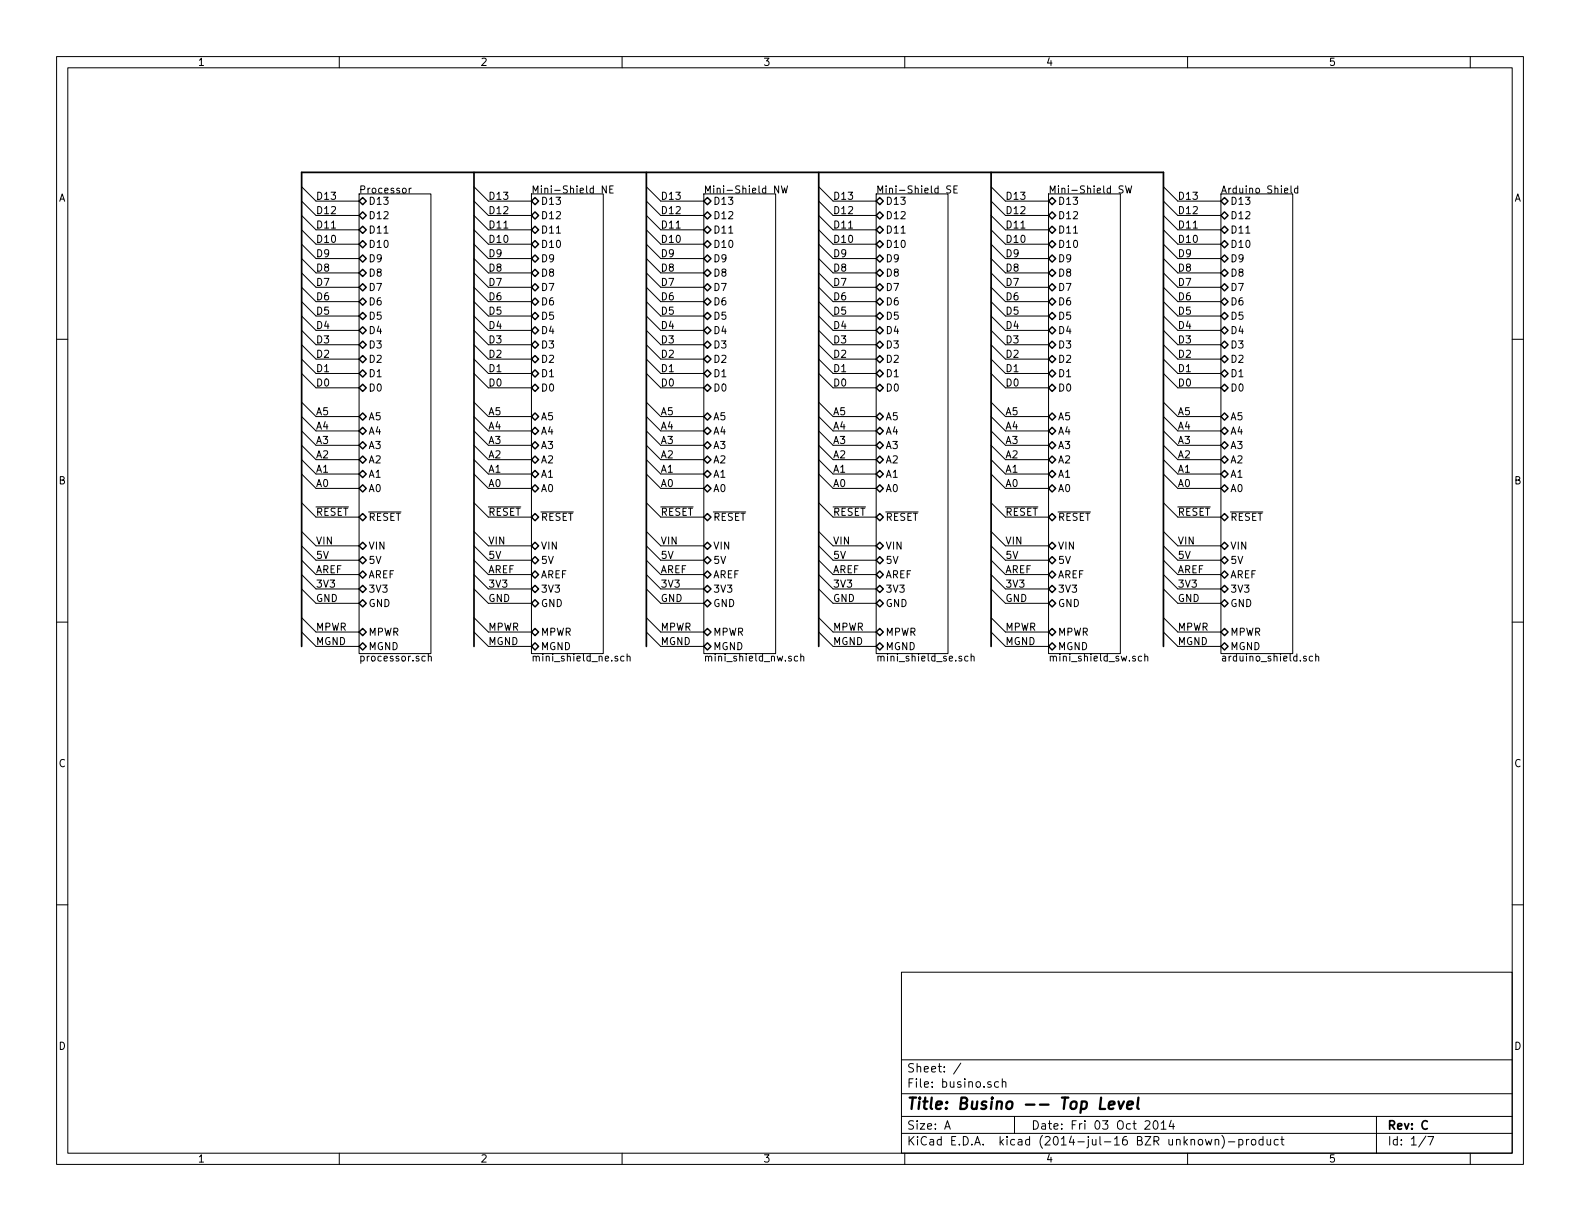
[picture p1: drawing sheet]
<svg xmlns="http://www.w3.org/2000/svg" width="279mm" height="216mm" viewBox="0 0 279 216" stroke-linecap="round" stroke-linejoin="round" font-family="sans-serif">
<g fill="none" stroke="#000" stroke-width=".18">
<path d="M10 10h259.4v195.9h-259.4zM12 12h255.4v191.9h-255.4zM60 10v2M110 10v2M160 10v2M210 10v2M260 10v2M53.3 38.1l2.6 2.5h7.6M53.3 35.6l2.6 2.5h7.6M53.3 33l2.6 2.6h7.6M63.5 34.3h12.7v81.3h-12.7zM72.4 33.3v.8"/>
<path d="M72.7 33.3l-.3 .2M83.8 38.1l2.6 2.5h7.6M83.8 35.6l2.6 2.5h7.6M83.8 33l2.6 2.6h7.6M94 34.3h12.7v81.3h-12.7zM107.2 32.9v1.2l-.7-1.2v1.2M107.8 33.5h.5M108.4 32.9h-.6v1.2h.6M114.3 38.1l2.5 2.5h7.7M114.3 35.6l2.5 2.5h7.7M114.3 33l2.5 2.6h7.7M124.5 34.3h12.7v81.3h-12.7z"/>
<path d="M137.7 32.9v1.2l-.7-1.2v1.2M138.2 32.9l.3 1.2 .2-.9 .3 .9 .3-1.2M144.8 38.1l2.5 2.5h7.6M144.8 35.6l2.5 2.5h7.6M144.8 33l2.5 2.6h7.6M154.9 34.3h12.7v81.3h-12.7zM168.1 32.9h-.5l-.2 .2 .1 .3 .6 .3v.3l-.2 .1h-.5M168.7 33.5h.4M169.3 32.9h-.6v1.2h.6M175.3 38.1l2.5 2.5h7.6M175.3 35.6l2.5 2.5h7.6M175.3 33l2.5 2.6h7.6"/>
<path d="M185.4 34.3h12.7v81.3h-12.7zM198.6 32.9h-.5l-.2 .2 .1 .3 .6 .3v.3l-.2 .1h-.5M199 32.9l.3 1.2 .3-.9 .2 .9 .3-1.2M205.7 38.1l2.6 2.5h7.6M205.7 35.6l2.6 2.5h7.6M205.7 33l2.6 2.6h7.6M215.9 34.3h12.7v81.3h-12.7zM228.3 32.9v1l.2 .2M229.5 33.4l-.4-.1-.2 .2 .1 .6h.5M229.5 32.9v1.2M10 60h2M53.3 58.4l2.6 2.6h7.6"/>
<path d="M53.3 55.9l2.6 2.5h7.6M53.3 53.3l2.6 2.6h7.6M53.3 50.8l2.6 2.5h7.6M53.3 48.3l2.6 2.5h7.6M53.3 45.7l2.6 2.6h7.6M53.3 43.2l2.6 2.5h7.6M53.3 40.6l2.6 2.6h7.6M83.8 58.4l2.6 2.6h7.6M83.8 55.9l2.6 2.5h7.6M83.8 53.3l2.6 2.6h7.6M83.8 50.8l2.6 2.5h7.6M83.8 48.3l2.6 2.5h7.6"/>
<path d="M83.8 45.7l2.6 2.6h7.6M83.8 43.2l2.6 2.5h7.6M83.8 40.6l2.6 2.6h7.6M114.3 58.4l2.5 2.6h7.7M114.3 55.9l2.5 2.5h7.7M114.3 53.3l2.5 2.6h7.7M114.3 50.8l2.5 2.5h7.7M114.3 48.3l2.5 2.5h7.7M114.3 45.7l2.5 2.6h7.7M114.3 43.2l2.5 2.5h7.7M114.3 40.6l2.5 2.6h7.7M144.8 58.4l2.5 2.6h7.6"/>
<path d="M144.8 55.9l2.5 2.5h7.6M144.8 53.3l2.5 2.6h7.6M144.8 50.8l2.5 2.5h7.6M144.8 48.3l2.5 2.5h7.6M144.8 45.7l2.5 2.6h7.6M144.8 43.2l2.5 2.5h7.6M144.8 40.6l2.5 2.6h7.6M175.3 58.4l2.5 2.6h7.6M175.3 55.9l2.5 2.5h7.6M175.3 53.3l2.5 2.6h7.6M175.3 50.8l2.5 2.5h7.6M175.3 48.3l2.5 2.5h7.6"/>
<path d="M175.3 45.7l2.5 2.6h7.6M175.3 43.2l2.5 2.5h7.6M175.3 40.6l2.5 2.6h7.6M205.7 58.4l2.6 2.6h7.6M205.7 55.9l2.6 2.5h7.6M205.7 53.3l2.6 2.6h7.6M205.7 50.8l2.6 2.5h7.6M205.7 48.3l2.6 2.5h7.6M205.7 45.7l2.6 2.6h7.6M205.7 43.2l2.6 2.5h7.6M205.7 40.6l2.6 2.6h7.6M267.4 60h2"/>
<path d="M53.3 78.7l2.6 2.6h7.6M53.3 76.2l2.6 2.5h7.6M53.3 73.7l2.6 2.5h7.6M53.3 71.1l2.6 2.6h7.6M53.3 66l2.6 2.6h7.6M53.3 63.5l2.6 2.5h7.6M53.3 61l2.6 2.5h7.6M83.8 78.7l2.6 2.6h7.6M83.8 76.2l2.6 2.5h7.6M83.8 73.7l2.6 2.5h7.6M83.8 71.1l2.6 2.6h7.6M83.8 66l2.6 2.6h7.6"/>
<path d="M83.8 63.5l2.6 2.5h7.6M83.8 61l2.6 2.5h7.6M114.3 78.7l2.5 2.6h7.7M114.3 76.2l2.5 2.5h7.7M114.3 73.7l2.5 2.5h7.7M114.3 71.1l2.5 2.6h7.7M114.3 66l2.5 2.6h7.7M114.3 63.5l2.5 2.5h7.7M114.3 61l2.5 2.5h7.7M144.8 78.7l2.5 2.6h7.6M144.8 76.2l2.5 2.5h7.6M144.8 73.7l2.5 2.5h7.6"/>
<path d="M144.8 71.1l2.5 2.6h7.6M144.8 66l2.5 2.6h7.6M144.8 63.5l2.5 2.5h7.6M144.8 61l2.5 2.5h7.6M175.3 78.7l2.5 2.6h7.6M175.3 76.2l2.5 2.5h7.6M175.3 73.7l2.5 2.5h7.6M175.3 71.1l2.5 2.6h7.6M175.3 66l2.5 2.6h7.6M175.3 63.5l2.5 2.5h7.6M175.3 61l2.5 2.5h7.6M205.7 78.7l2.6 2.6h7.6"/>
<path d="M205.7 76.2l2.6 2.5h7.6M205.7 73.7l2.6 2.5h7.6M205.7 71.1l2.6 2.6h7.6M205.7 66l2.6 2.6h7.6M205.7 63.5l2.6 2.5h7.6M205.7 61l2.6 2.5h7.6M53.3 88.9l2.6 2.5h7.6M53.3 94l2.6 2.5h7.6M53.3 96.5l2.6 2.6h7.6M53.3 99.1l2.6 2.5h7.6M53.3 83.8l2.6 2.6h7.6M53.3 81.3l2.6 2.5h7.6"/>
<path d="M55.9 89.6h5.7M65.2 90.5h5.7M83.8 88.9l2.6 2.5h7.6M83.8 94l2.6 2.5h7.6M83.8 96.5l2.6 2.6h7.6M83.8 99.1l2.6 2.5h7.6M83.8 83.8l2.6 2.6h7.6M83.8 81.3l2.6 2.5h7.6M86.4 89.6h5.7M95.7 90.5h5.7M114.3 88.9l2.5 2.5h7.7M114.3 94l2.5 2.5h7.7"/>
<path d="M114.3 96.5l2.5 2.6h7.7M114.3 99.1l2.5 2.5h7.7M114.3 83.8l2.5 2.6h7.7M114.3 81.3l2.5 2.5h7.7M116.8 89.6h5.8M126.1 90.5h5.8M144.8 88.9l2.5 2.5h7.6M144.8 94l2.5 2.5h7.6M144.8 96.5l2.5 2.6h7.6M144.8 99.1l2.5 2.5h7.6M144.8 83.8l2.5 2.6h7.6M144.8 81.3l2.5 2.5h7.6"/>
<path d="M147.3 89.6h5.8M156.6 90.5h5.8M175.3 88.9l2.5 2.5h7.6M175.3 94l2.5 2.5h7.6M175.3 96.5l2.5 2.6h7.6M175.3 99.1l2.5 2.5h7.6M175.3 83.8l2.5 2.6h7.6M175.3 81.3l2.5 2.5h7.6M177.8 89.6h5.7M187.1 90.5h5.7M205.7 88.9l2.6 2.5h7.6M205.7 94l2.6 2.5h7.6"/>
<path d="M205.7 96.5l2.6 2.6h7.6M205.7 99.1l2.6 2.5h7.6M205.7 83.8l2.6 2.6h7.6M205.7 81.3l2.6 2.5h7.6M208.3 89.6h5.7M217.6 90.5h5.7M10 110h2M53.3 101.6l2.6 2.5h7.6M53.3 104.1l2.6 2.6h7.6M53.3 109.2l2.6 2.6h7.6M53.3 111.8l2.6 2.5h7.6M75.2 116.1l-.4-.1-.2 .3 .1 .5h.5"/>
<path d="M75.7 116.2l.2-.2 .3 .1 .1 .8M75.7 115.6v1.3M83.8 101.6l2.6 2.5h7.6M83.8 104.1l2.6 2.6h7.6M83.8 109.2l2.6 2.6h7.6M83.8 111.8l2.6 2.5h7.6M110.3 116.1l-.3-.1-.2 .3 .1 .5h.4M110.9 116.2l.2-.2 .3 .1v.8M110.9 115.6v1.3M114.3 101.6l2.5 2.5h7.7M114.3 104.1l2.5 2.6h7.7M114.3 109.2l2.5 2.6h7.7"/>
<path d="M114.3 111.8l2.5 2.5h7.7M141 116.1l-.3-.1-.2 .3 .1 .5h.4M141.6 116.2l.2-.2 .3 .1v.8M141.6 115.6v1.3M144.8 101.6l2.5 2.5h7.6M144.8 104.1l2.5 2.6h7.6M144.8 109.2l2.5 2.6h7.6M144.8 111.8l2.5 2.5h7.6M171.2 116.1l-.4-.1-.2 .3 .1 .5h.5M171.7 116.2l.2-.2 .3 .1 .1 .8M171.7 115.6v1.3M175.3 101.6l2.5 2.5h7.6"/>
<path d="M175.3 104.1l2.5 2.6h7.6M175.3 109.2l2.5 2.6h7.6M175.3 111.8l2.5 2.5h7.6M201.9 116.1l-.4-.1-.2 .3 .1 .5h.5M202.4 116.2l.2-.2 .3 .1 .1 .8M202.4 115.6v1.3M205.7 101.6l2.6 2.5h7.6M205.7 104.1l2.6 2.6h7.6M205.7 109.2l2.6 2.6h7.6M205.7 111.8l2.6 2.5h7.6M232.1 116.1l-.4-.1-.2 .3 .1 .5h.5M232.7 116.2l.1-.2 .3 .1 .1 .8"/>
<path d="M232.7 115.6v1.3M267.4 110h2M10 160h2M267.4 160h2M159.4 171.9h108v32h-108zM159.4 197.4h108M159.4 193.4h108M159.4 187.4h108M167.1 199.7l.4-1.5 .5 1.5M167.2 199.2h.7M169.9 188l-1.3 1.9M176.6 191.3h-.5l-.2 .2v.6l.2 .2 .5-.1"/>
<path d="M177.2 191.4l.2-.1h.4l.1 1M177.2 190.8v1.5M179.4 197.4v3M202.5 198.3l.2-.1h.4l.3 .4-1 1.1h1M204.1 198.3l.2-.1a.81 .81 0 0 1 .6 .6 .81 .81 0 0 1-.3 .8l-.2 .1a.79 .79 0 0 1-.3-1.4zM205.3 198.6l.5-.4v1.5M205.3 199.7h.9M207.1 198.1l-.3 1.1h.9M207.5 198.7v1M243.4 197.4v6.5M60 203.9v2M110 203.9v2"/>
<path d="M159.4 200.4h108M160 203.9v2M210 203.9v2M213.2 201.5l.3 1 .2-.7 .3 .7 .3-1M214.9 201.6l.2-.1h.4v1M214.9 201.5v1M216.1 200.8a1.71 1.71 0 0 1 0 2.2M217.2 201.9h1.2M219.1 201.5h.4l.3 .3-.1 .6h-.6M219.1 201.5v1.5M220.4 201.5v1M220.9 201.5l-.5 .3"/>
<path d="M221.4 201.6l.2-.1 .4 .1 .1 .6-.2 .2-.3 .1-.2-.2zM223.3 201.5h-.4l-.3 .3 .1 .5 .2 .2 .4-.1M223.3 201v1.5M224.1 201.5v.9l.4 .1 .2-.2M224.7 201.5v1M226 201.5h-.4l-.3 .3 .1 .5 .2 .2 .4-.1M226.5 201.5h.6M226.7 201v1.3l.4 .2M252.1 200.9l-1.2 1.9M252.5 201h1l-.6 1.5M260 203.9v2"/>
</g>
<path d="M194.7 194.1l-.2 2h.9M196.1 195.4l1-.2-.1-.4h-.7l-.3 1 .3 .3 .6-.1M197.8 194.8l.3 1.3 .7-1.3M199.3 195.4l1-.2v-.4h-.8l-.2 1 .2 .3 .6-.1M201.3 194.1l-.2 1.7 .3 .3" fill="none" stroke="#000" stroke-width=".41"/>
<g fill="none" stroke="#000" stroke-width=".25">
<path d="M63.5 35.6l.6-.7 .7 .7-.7 .6zM64.1 37.5l.7 .6-.7 .6-.6-.6zM94 35.6l.6-.7 .6 .7-.6 .6zM94.6 37.5l.6 .6-.6 .6-.6-.6zM124.5 35.6l.6-.7 .6 .7-.6 .6zM125.1 37.5l.6 .6-.6 .6-.6-.6zM154.9 35.6l.7-.7 .6 .7-.6 .6zM154.9 38.1l.7-.6 .6 .6-.6 .6zM185.4 35.6l.7-.7 .6 .7-.6 .6zM186.1 37.5l.6 .6-.6 .6-.7-.6zM215.9 35.6l.6-.7 .7 .7-.7 .6zM215.9 38.1l.6-.6 .7 .6-.7 .6z"/>
<path d="M63.5 43.2l.6-.7 .7 .7-.7 .6zM63.5 45.7l.6-.6 .7 .6-.7 .7zM63.5 48.3l.6-.7 .7 .7-.7 .6zM63.5 50.8l.6-.6 .7 .6-.7 .6zM63.5 53.3l.6-.6 .7 .6-.7 .7zM63.5 55.9l.6-.7 .7 .7-.7 .6zM64.1 40l.7 .6-.7 .7-.6-.7zM64.1 57.8l.7 .6-.7 .7-.6-.7zM94 40.6l.6-.6 .6 .6-.6 .7zM94 43.2l.6-.7 .6 .7-.6 .6zM94 45.7l.6-.6 .6 .6-.6 .7zM94 48.3l.6-.7 .6 .7-.6 .6z"/>
<path d="M94 50.8l.6-.6 .6 .6-.6 .6zM94 53.3l.6-.6 .6 .6-.6 .7zM94 55.9l.6-.7 .6 .7-.6 .6zM94 58.4l.6-.6 .6 .6-.6 .7zM124.5 43.2l.6-.7 .6 .7-.6 .6zM124.5 45.7l.6-.6 .6 .6-.6 .7zM124.5 48.3l.6-.7 .6 .7-.6 .6zM124.5 50.8l.6-.6 .6 .6-.6 .6zM124.5 53.3l.6-.6 .6 .6-.6 .7zM124.5 55.9l.6-.7 .6 .7-.6 .6zM125.1 40l.6 .6-.6 .7-.6-.7zM125.1 57.8l.6 .6-.6 .7-.6-.7z"/>
<path d="M154.9 40.6l.7-.6 .6 .6-.6 .7zM154.9 43.2l.7-.7 .6 .7-.6 .6zM154.9 45.7l.7-.6 .6 .6-.6 .7zM154.9 48.3l.7-.7 .6 .7-.6 .6zM154.9 50.8l.7-.6 .6 .6-.6 .6zM154.9 53.3l.7-.6 .6 .6-.6 .7zM154.9 55.9l.7-.7 .6 .7-.6 .6zM154.9 58.4l.7-.6 .6 .6-.6 .7zM185.4 43.2l.7-.7 .6 .7-.6 .6zM185.4 45.7l.7-.6 .6 .6-.6 .7zM185.4 48.3l.7-.7 .6 .7-.6 .6zM185.4 50.8l.7-.6 .6 .6-.6 .6z"/>
<path d="M185.4 53.3l.7-.6 .6 .6-.6 .7zM185.4 55.9l.7-.7 .6 .7-.6 .6zM186.1 40l.6 .6-.6 .7-.7-.7zM186.1 57.8l.6 .6-.6 .7-.7-.7zM215.9 40.6l.6-.6 .7 .6-.7 .7zM215.9 43.2l.6-.7 .7 .7-.7 .6zM215.9 45.7l.6-.6 .7 .6-.7 .7zM215.9 48.3l.6-.7 .7 .7-.7 .6zM215.9 50.8l.6-.6 .7 .6-.7 .6zM215.9 53.3l.6-.6 .7 .6-.7 .7zM215.9 55.9l.6-.7 .7 .7-.7 .6zM215.9 58.4l.6-.6 .7 .6-.7 .7z"/>
<path d="M63.5 63.5l.6-.6 .7 .6-.7 .6zM63.5 66l.6-.6 .7 .6-.7 .7zM63.5 68.6l.6-.7 .7 .7-.7 .6zM63.5 73.7l.6-.7 .7 .7-.7 .6zM63.5 76.2l.6-.6 .7 .6-.7 .6zM64.1 60.3l.7 .7-.7 .6-.6-.6zM64.1 78.1l.7 .6-.7 .7-.6-.7zM94 63.5l.6-.6 .6 .6-.6 .6zM94 66l.6-.6 .6 .6-.6 .7zM94 68.6l.6-.7 .6 .7-.6 .6zM94 73.7l.6-.7 .6 .7-.6 .6zM94 76.2l.6-.6 .6 .6-.6 .6z"/>
<path d="M94.6 60.3l.6 .7-.6 .6-.6-.6zM94.6 78.1l.6 .6-.6 .7-.6-.7zM124.5 63.5l.6-.6 .6 .6-.6 .6zM124.5 66l.6-.6 .6 .6-.6 .7zM124.5 68.6l.6-.7 .6 .7-.6 .6zM124.5 73.7l.6-.7 .6 .7-.6 .6zM124.5 76.2l.6-.6 .6 .6-.6 .6zM125.1 60.3l.6 .7-.6 .6-.6-.6zM125.1 78.1l.6 .6-.6 .7-.6-.7zM154.9 61l.7-.7 .6 .7-.6 .6zM154.9 63.5l.7-.6 .6 .6-.6 .6zM154.9 66l.7-.6 .6 .6-.6 .7z"/>
<path d="M154.9 68.6l.7-.7 .6 .7-.6 .6zM154.9 73.7l.7-.7 .6 .7-.6 .6zM154.9 76.2l.7-.6 .6 .6-.6 .6zM154.9 78.7l.7-.6 .6 .6-.6 .7zM185.4 63.5l.7-.6 .6 .6-.6 .6zM185.4 66l.7-.6 .6 .6-.6 .7zM185.4 68.6l.7-.7 .6 .7-.6 .6zM185.4 73.7l.7-.7 .6 .7-.6 .6zM185.4 76.2l.7-.6 .6 .6-.6 .6zM185.4 78.7l.7-.6 .6 .6-.6 .7zM186.1 60.3l.6 .7-.6 .6-.7-.6zM215.9 61l.6-.7 .7 .7-.7 .6z"/>
<path d="M215.9 63.5l.6-.6 .7 .6-.7 .6zM215.9 66l.6-.6 .7 .6-.7 .7zM215.9 68.6l.6-.7 .7 .7-.7 .6zM215.9 73.7l.6-.7 .7 .7-.7 .6zM215.9 76.2l.6-.6 .7 .6-.7 .6zM215.9 78.7l.6-.6 .7 .6-.7 .7zM63.5 83.8l.6-.6 .7 .6-.7 .7zM63.5 86.4l.6-.7 .7 .7-.7 .6zM63.5 91.4l.6-.6 .7 .6-.7 .7zM63.5 99.1l.6-.7 .7 .7-.7 .6zM64.1 80.6l.7 .7-.7 .6-.6-.6zM64.1 95.9l.7 .6-.7 .7-.6-.7z"/>
<path d="M94 81.3l.6-.7 .6 .7-.6 .6zM94 83.8l.6-.6 .6 .6-.6 .7zM94 86.4l.6-.7 .6 .7-.6 .6zM94 91.4l.6-.6 .6 .6-.6 .7zM94 99.1l.6-.7 .6 .7-.6 .6zM94.6 95.9l.6 .6-.6 .7-.6-.7zM124.5 83.8l.6-.6 .6 .6-.6 .7zM124.5 86.4l.6-.7 .6 .7-.6 .6zM124.5 91.4l.6-.6 .6 .6-.6 .7zM124.5 96.5l.6-.6 .6 .6-.6 .7zM124.5 99.1l.6-.7 .6 .7-.6 .6zM125.1 80.6l.6 .7-.6 .6-.6-.6z"/>
<path d="M154.9 81.3l.7-.7 .6 .7-.6 .6zM154.9 83.8l.7-.6 .6 .6-.6 .7zM154.9 86.4l.7-.7 .6 .7-.6 .6zM154.9 91.4l.7-.6 .6 .6-.6 .7zM154.9 96.5l.7-.6 .6 .6-.6 .7zM154.9 99.1l.7-.7 .6 .7-.6 .6zM185.4 83.8l.7-.6 .6 .6-.6 .7zM185.4 86.4l.7-.7 .6 .7-.6 .6zM185.4 91.4l.7-.6 .6 .6-.6 .7zM185.4 99.1l.7-.7 .6 .7-.6 .6zM186.1 80.6l.6 .7-.6 .6-.7-.6zM186.1 95.9l.6 .6-.6 .7-.7-.7z"/>
<path d="M215.9 81.3l.6-.7 .7 .7-.7 .6zM215.9 83.8l.6-.6 .7 .6-.7 .7zM215.9 86.4l.6-.7 .7 .7-.7 .6zM215.9 91.4l.6-.6 .7 .6-.7 .7zM215.9 96.5l.6-.6 .7 .6-.7 .7zM215.9 99.1l.6-.7 .7 .7-.7 .6zM63.5 106.7l.6-.7 .7 .7-.7 .6zM63.5 101.6l.6-.6 .7 .6-.7 .6zM63.5 111.8l.6-.7 .7 .7-.7 .6zM64.1 103.5l.7 .6-.7 .7-.6-.7zM64.1 113.7l.7 .6-.7 .6-.6-.6zM94 104.1l.6-.6 .6 .6-.6 .7z"/>
<path d="M94 101.6l.6-.6 .6 .6-.6 .6zM94 111.8l.6-.7 .6 .7-.6 .6zM94.6 106l.6 .7-.6 .6-.6-.6zM94.6 113.7l.6 .6-.6 .6-.6-.6zM124.5 104.1l.6-.6 .6 .6-.6 .7zM124.5 101.6l.6-.6 .6 .6-.6 .6zM124.5 111.8l.6-.7 .6 .7-.6 .6zM124.5 114.3l.6-.6 .6 .6-.6 .6zM125.1 106l.6 .7-.6 .6-.6-.6zM154.9 104.1l.7-.6 .6 .6-.6 .7zM154.9 106.7l.7-.7 .6 .7-.6 .6zM154.9 101.6l.7-.6 .6 .6-.6 .6z"/>
<path d="M154.9 111.8l.7-.7 .6 .7-.6 .6zM154.9 114.3l.7-.6 .6 .6-.6 .6zM185.4 106.7l.7-.7 .6 .7-.6 .6zM185.4 101.6l.7-.6 .6 .6-.6 .6zM185.4 111.8l.7-.7 .6 .7-.6 .6zM185.4 114.3l.7-.6 .6 .6-.6 .6zM186.1 103.5l.6 .6-.6 .7-.7-.7zM215.9 104.1l.6-.6 .7 .6-.7 .7zM215.9 106.7l.6-.7 .7 .7-.7 .6zM215.9 101.6l.6-.6 .7 .6-.7 .6zM215.9 111.8l.6-.7 .7 .7-.7 .6zM215.9 114.3l.6-.6 .7 .6-.7 .6z"/>
</g>
<path d="M83.8 30.5v83.8M114.3 30.5v83.8M144.8 30.5v83.8M175.3 30.5v83.8M53.3 114.3v-83.8h152.4v83.8" fill="none" stroke="#000" stroke-width=".3"/>
<text font-size="2.8" x="160.4" y="196.2">Title: Busino -- Top Level</text>
<g font-size="2.1">
<text x="160.4" y="189.6">Sheet: /</text>
<text x="160.4" y="192.3">File: busino.sch</text>
<text x="160.4" y="202.5">KiCad E.D.A. kicad (2014-jul-16 BZR unknown)-product</text>
<text x="160.4" y="199.7">Size: A</text>
<text x="182.4" y="199.7">Date: Fri 03 Oct 2014</text>
<text x="245.4" y="199.7">Rev: C</text>
<text x="245.4" y="202.5">Id: 1/7</text>
</g>
<g font-size="1.8">
<text x="35" y="11.6">1</text>
<text x="85" y="11.6">2</text>
<text x="135" y="11.6">3</text>
<text x="185" y="11.6">4</text>
<text x="235" y="11.6">5</text>
<text x="10.4" y="35.6">A</text>
<text x="55.9" y="35.3">D13</text>
<text x="63.5" y="34.2">Processor</text>
<text x="86.4" y="35.3">D13</text>
<text x="94" y="34.2">Mini-Shield NE</text>
<text x="116.8" y="35.3">D13</text>
<text x="124.5" y="34.2">Mini-Shield NW</text>
<text x="147.3" y="35.3">D13</text>
<text x="154.9" y="34.2">Mini-Shield SE</text>
<text x="177.8" y="35.3">D13</text>
<text x="185.4" y="34.2">Mini-Shield SW</text>
<text x="208.3" y="35.3">D13</text>
<text x="215.9" y="34.2">Arduino Shield</text>
<text x="267.8" y="35.6">A</text>
<text x="55.9" y="37.8">D12</text>
<text x="55.9" y="40.4">D11</text>
<text x="65.2" y="36.2">D13</text>
<text x="65.2" y="38.7">D12</text>
<text x="65.2" y="41.3">D11</text>
<text x="86.4" y="37.8">D12</text>
<text x="86.4" y="40.4">D11</text>
<text x="95.7" y="36.2">D13</text>
<text x="95.7" y="38.7">D12</text>
<text x="95.7" y="41.3">D11</text>
<text x="116.8" y="37.8">D12</text>
<text x="116.8" y="40.4">D11</text>
<text x="126.1" y="36.2">D13</text>
<text x="126.1" y="38.7">D12</text>
<text x="126.1" y="41.3">D11</text>
<text x="147.3" y="37.8">D12</text>
<text x="147.3" y="40.4">D11</text>
<text x="156.6" y="36.2">D13</text>
<text x="156.6" y="38.7">D12</text>
<text x="156.6" y="41.3">D11</text>
<text x="177.8" y="37.8">D12</text>
<text x="177.8" y="40.4">D11</text>
<text x="187.1" y="36.2">D13</text>
<text x="187.1" y="38.7">D12</text>
<text x="187.1" y="41.3">D11</text>
<text x="208.3" y="37.8">D12</text>
<text x="208.3" y="40.4">D11</text>
<text x="217.6" y="36.2">D13</text>
<text x="217.6" y="38.7">D12</text>
<text x="217.6" y="41.3">D11</text>
<text x="55.9" y="42.9">D10</text>
<text x="55.9" y="45.5">D9</text>
<text x="65.2" y="43.8">D10</text>
<text x="65.2" y="46.4">D9</text>
<text x="86.4" y="42.9">D10</text>
<text x="86.4" y="45.5">D9</text>
<text x="95.7" y="43.8">D10</text>
<text x="95.7" y="46.4">D9</text>
<text x="116.8" y="42.9">D10</text>
<text x="116.8" y="45.5">D9</text>
<text x="126.1" y="43.8">D10</text>
<text x="126.1" y="46.4">D9</text>
<text x="147.3" y="42.9">D10</text>
<text x="147.3" y="45.5">D9</text>
<text x="156.6" y="43.8">D10</text>
<text x="156.6" y="46.4">D9</text>
<text x="177.8" y="42.9">D10</text>
<text x="177.8" y="45.5">D9</text>
<text x="187.1" y="43.8">D10</text>
<text x="187.1" y="46.4">D9</text>
<text x="208.3" y="42.9">D10</text>
<text x="208.3" y="45.5">D9</text>
<text x="217.6" y="43.8">D10</text>
<text x="217.6" y="46.4">D9</text>
<text x="55.9" y="48">D8</text>
<text x="55.9" y="50.5">D7</text>
<text x="55.9" y="53.1">D6</text>
<text x="65.2" y="48.9">D8</text>
<text x="65.2" y="51.4">D7</text>
<text x="65.2" y="54">D6</text>
<text x="86.4" y="48">D8</text>
<text x="86.4" y="50.5">D7</text>
<text x="86.4" y="53.1">D6</text>
<text x="95.7" y="48.9">D8</text>
<text x="95.7" y="51.4">D7</text>
<text x="95.7" y="54">D6</text>
<text x="116.8" y="48">D8</text>
<text x="116.8" y="50.5">D7</text>
<text x="116.8" y="53.1">D6</text>
<text x="126.1" y="48.9">D8</text>
<text x="126.1" y="51.4">D7</text>
<text x="126.1" y="54">D6</text>
<text x="147.3" y="48">D8</text>
<text x="147.3" y="50.5">D7</text>
<text x="147.3" y="53.1">D6</text>
<text x="156.6" y="48.9">D8</text>
<text x="156.6" y="51.4">D7</text>
<text x="156.6" y="54">D6</text>
<text x="177.8" y="48">D8</text>
<text x="177.8" y="50.5">D7</text>
<text x="177.8" y="53.1">D6</text>
<text x="187.1" y="48.9">D8</text>
<text x="187.1" y="51.4">D7</text>
<text x="187.1" y="54">D6</text>
<text x="208.3" y="48">D8</text>
<text x="208.3" y="50.5">D7</text>
<text x="208.3" y="53.1">D6</text>
<text x="217.6" y="48.9">D8</text>
<text x="217.6" y="51.4">D7</text>
<text x="217.6" y="54">D6</text>
<text x="55.9" y="55.6">D5</text>
<text x="55.9" y="58.2">D4</text>
<text x="65.2" y="56.5">D5</text>
<text x="65.2" y="59.1">D4</text>
<text x="86.4" y="55.6">D5</text>
<text x="86.4" y="58.2">D4</text>
<text x="95.7" y="56.5">D5</text>
<text x="95.7" y="59.1">D4</text>
<text x="116.8" y="55.6">D5</text>
<text x="116.8" y="58.2">D4</text>
<text x="126.1" y="56.5">D5</text>
<text x="126.1" y="59.1">D4</text>
<text x="147.3" y="55.6">D5</text>
<text x="147.3" y="58.2">D4</text>
<text x="156.6" y="56.5">D5</text>
<text x="156.6" y="59.1">D4</text>
<text x="177.8" y="55.6">D5</text>
<text x="177.8" y="58.2">D4</text>
<text x="187.1" y="56.5">D5</text>
<text x="187.1" y="59.1">D4</text>
<text x="208.3" y="55.6">D5</text>
<text x="208.3" y="58.2">D4</text>
<text x="217.6" y="56.5">D5</text>
<text x="217.6" y="59.1">D4</text>
<text x="55.9" y="60.7">D3</text>
<text x="55.9" y="63.2">D2</text>
<text x="55.9" y="65.8">D1</text>
<text x="65.2" y="61.6">D3</text>
<text x="65.2" y="64.1">D2</text>
<text x="86.4" y="60.7">D3</text>
<text x="86.4" y="63.2">D2</text>
<text x="86.4" y="65.8">D1</text>
<text x="95.7" y="61.6">D3</text>
<text x="95.7" y="64.1">D2</text>
<text x="116.8" y="60.7">D3</text>
<text x="116.8" y="63.2">D2</text>
<text x="116.8" y="65.8">D1</text>
<text x="126.1" y="61.6">D3</text>
<text x="126.1" y="64.1">D2</text>
<text x="147.3" y="60.7">D3</text>
<text x="147.3" y="63.2">D2</text>
<text x="147.3" y="65.8">D1</text>
<text x="156.6" y="61.6">D3</text>
<text x="156.6" y="64.1">D2</text>
<text x="177.8" y="60.7">D3</text>
<text x="177.8" y="63.2">D2</text>
<text x="177.8" y="65.8">D1</text>
<text x="187.1" y="61.6">D3</text>
<text x="187.1" y="64.1">D2</text>
<text x="208.3" y="60.7">D3</text>
<text x="208.3" y="63.2">D2</text>
<text x="208.3" y="65.8">D1</text>
<text x="217.6" y="61.6">D3</text>
<text x="217.6" y="64.1">D2</text>
<text x="55.9" y="68.3">D0</text>
<text x="65.2" y="66.7">D1</text>
<text x="65.2" y="69.2">D0</text>
<text x="86.4" y="68.3">D0</text>
<text x="95.7" y="66.7">D1</text>
<text x="95.7" y="69.2">D0</text>
<text x="116.8" y="68.3">D0</text>
<text x="126.1" y="66.7">D1</text>
<text x="126.1" y="69.2">D0</text>
<text x="147.3" y="68.3">D0</text>
<text x="156.6" y="66.7">D1</text>
<text x="156.6" y="69.2">D0</text>
<text x="177.8" y="68.3">D0</text>
<text x="187.1" y="66.7">D1</text>
<text x="187.1" y="69.2">D0</text>
<text x="208.3" y="68.3">D0</text>
<text x="217.6" y="66.7">D1</text>
<text x="217.6" y="69.2">D0</text>
<text x="55.9" y="73.4">A5</text>
<text x="55.9" y="75.9">A4</text>
<text x="65.2" y="74.3">A5</text>
<text x="65.2" y="76.8">A4</text>
<text x="86.4" y="73.4">A5</text>
<text x="86.4" y="75.9">A4</text>
<text x="95.7" y="74.3">A5</text>
<text x="95.7" y="76.8">A4</text>
<text x="116.8" y="73.4">A5</text>
<text x="116.8" y="75.9">A4</text>
<text x="126.1" y="74.3">A5</text>
<text x="126.1" y="76.8">A4</text>
<text x="147.3" y="73.4">A5</text>
<text x="147.3" y="75.9">A4</text>
<text x="156.6" y="74.3">A5</text>
<text x="156.6" y="76.8">A4</text>
<text x="177.8" y="73.4">A5</text>
<text x="177.8" y="75.9">A4</text>
<text x="187.1" y="74.3">A5</text>
<text x="187.1" y="76.8">A4</text>
<text x="208.3" y="73.4">A5</text>
<text x="208.3" y="75.9">A4</text>
<text x="217.6" y="74.3">A5</text>
<text x="217.6" y="76.8">A4</text>
<text x="55.9" y="78.5">A3</text>
<text x="55.9" y="81">A2</text>
<text x="55.9" y="83.6">A1</text>
<text x="65.2" y="79.4">A3</text>
<text x="65.2" y="81.9">A2</text>
<text x="86.4" y="78.5">A3</text>
<text x="86.4" y="81">A2</text>
<text x="86.4" y="83.6">A1</text>
<text x="95.7" y="79.4">A3</text>
<text x="95.7" y="81.9">A2</text>
<text x="116.8" y="78.5">A3</text>
<text x="116.8" y="81">A2</text>
<text x="116.8" y="83.6">A1</text>
<text x="126.1" y="79.4">A3</text>
<text x="126.1" y="81.9">A2</text>
<text x="147.3" y="78.5">A3</text>
<text x="147.3" y="81">A2</text>
<text x="147.3" y="83.6">A1</text>
<text x="156.6" y="79.4">A3</text>
<text x="156.6" y="81.9">A2</text>
<text x="177.8" y="78.5">A3</text>
<text x="177.8" y="81">A2</text>
<text x="177.8" y="83.6">A1</text>
<text x="187.1" y="79.4">A3</text>
<text x="187.1" y="81.9">A2</text>
<text x="208.3" y="78.5">A3</text>
<text x="208.3" y="81">A2</text>
<text x="208.3" y="83.6">A1</text>
<text x="217.6" y="79.4">A3</text>
<text x="217.6" y="81.9">A2</text>
<text x="10.4" y="85.6">B</text>
<text x="55.9" y="86.1">A0</text>
<text x="65.2" y="84.5">A1</text>
<text x="65.2" y="87">A0</text>
<text x="86.4" y="86.1">A0</text>
<text x="95.7" y="84.5">A1</text>
<text x="95.7" y="87">A0</text>
<text x="116.8" y="86.1">A0</text>
<text x="126.1" y="84.5">A1</text>
<text x="126.1" y="87">A0</text>
<text x="147.3" y="86.1">A0</text>
<text x="156.6" y="84.5">A1</text>
<text x="156.6" y="87">A0</text>
<text x="177.8" y="86.1">A0</text>
<text x="187.1" y="84.5">A1</text>
<text x="187.1" y="87">A0</text>
<text x="208.3" y="86.1">A0</text>
<text x="217.6" y="84.5">A1</text>
<text x="217.6" y="87">A0</text>
<text x="267.8" y="85.6">B</text>
<text x="55.9" y="91.2">RESET</text>
<text x="65.2" y="92.1">RESET</text>
<text x="86.4" y="91.2">RESET</text>
<text x="95.7" y="92.1">RESET</text>
<text x="116.8" y="91.2">RESET</text>
<text x="126.1" y="92.1">RESET</text>
<text x="147.3" y="91.2">RESET</text>
<text x="156.6" y="92.1">RESET</text>
<text x="177.8" y="91.2">RESET</text>
<text x="187.1" y="92.1">RESET</text>
<text x="208.3" y="91.2">RESET</text>
<text x="217.6" y="92.1">RESET</text>
<text x="55.9" y="96.3">VIN</text>
<text x="55.9" y="98.8">5V</text>
<text x="55.9" y="101.3">AREF</text>
<text x="65.2" y="97.2">VIN</text>
<text x="65.2" y="99.7">5V</text>
<text x="86.4" y="96.3">VIN</text>
<text x="86.4" y="98.8">5V</text>
<text x="86.4" y="101.3">AREF</text>
<text x="95.7" y="97.2">VIN</text>
<text x="95.7" y="99.7">5V</text>
<text x="116.8" y="96.3">VIN</text>
<text x="116.8" y="98.8">5V</text>
<text x="116.8" y="101.3">AREF</text>
<text x="126.1" y="97.2">VIN</text>
<text x="126.1" y="99.7">5V</text>
<text x="147.3" y="96.3">VIN</text>
<text x="147.3" y="98.8">5V</text>
<text x="147.3" y="101.3">AREF</text>
<text x="156.6" y="97.2">VIN</text>
<text x="156.6" y="99.7">5V</text>
<text x="177.8" y="96.3">VIN</text>
<text x="177.8" y="98.8">5V</text>
<text x="177.8" y="101.3">AREF</text>
<text x="187.1" y="97.2">VIN</text>
<text x="187.1" y="99.7">5V</text>
<text x="208.3" y="96.3">VIN</text>
<text x="208.3" y="98.8">5V</text>
<text x="208.3" y="101.3">AREF</text>
<text x="217.6" y="97.2">VIN</text>
<text x="217.6" y="99.7">5V</text>
<text x="55.9" y="103.9">3V3</text>
<text x="55.9" y="106.4">GND</text>
<text x="65.2" y="104.8">3V3</text>
<text x="65.2" y="107.3">GND</text>
<text x="65.2" y="102.2">AREF</text>
<text x="86.4" y="103.9">3V3</text>
<text x="86.4" y="106.4">GND</text>
<text x="95.7" y="104.8">3V3</text>
<text x="95.7" y="107.3">GND</text>
<text x="95.7" y="102.2">AREF</text>
<text x="116.8" y="103.9">3V3</text>
<text x="116.8" y="106.4">GND</text>
<text x="126.1" y="104.8">3V3</text>
<text x="126.1" y="107.3">GND</text>
<text x="126.1" y="102.2">AREF</text>
<text x="147.3" y="103.9">3V3</text>
<text x="147.3" y="106.4">GND</text>
<text x="156.6" y="104.8">3V3</text>
<text x="156.6" y="107.3">GND</text>
<text x="156.6" y="102.2">AREF</text>
<text x="177.8" y="103.9">3V3</text>
<text x="177.8" y="106.4">GND</text>
<text x="187.1" y="104.8">3V3</text>
<text x="187.1" y="107.3">GND</text>
<text x="187.1" y="102.2">AREF</text>
<text x="208.3" y="103.9">3V3</text>
<text x="208.3" y="106.4">GND</text>
<text x="217.6" y="104.8">3V3</text>
<text x="217.6" y="107.3">GND</text>
<text x="217.6" y="102.2">AREF</text>
<text x="55.9" y="111.5">MPWR</text>
<text x="65.2" y="112.4">MPWR</text>
<text x="86.4" y="111.5">MPWR</text>
<text x="95.7" y="112.4">MPWR</text>
<text x="116.8" y="111.5">MPWR</text>
<text x="126.1" y="112.4">MPWR</text>
<text x="147.3" y="111.5">MPWR</text>
<text x="156.6" y="112.4">MPWR</text>
<text x="177.8" y="111.5">MPWR</text>
<text x="187.1" y="112.4">MPWR</text>
<text x="208.3" y="111.5">MPWR</text>
<text x="217.6" y="112.4">MPWR</text>
<text x="55.9" y="114">MGND</text>
<text x="63.5" y="116.9">processor.sch</text>
<text x="65.2" y="114.9">MGND</text>
<text x="86.4" y="114">MGND</text>
<text x="94" y="116.9">mini_shield_ne.sch</text>
<text x="95.7" y="114.9">MGND</text>
<text x="116.8" y="114">MGND</text>
<text x="124.5" y="116.9">mini_shield_nw.sch</text>
<text x="126.1" y="114.9">MGND</text>
<text x="147.3" y="114">MGND</text>
<text x="154.9" y="116.9">mini_shield_se.sch</text>
<text x="156.6" y="114.9">MGND</text>
<text x="177.8" y="114">MGND</text>
<text x="185.4" y="116.9">mini_shield_sw.sch</text>
<text x="187.1" y="114.9">MGND</text>
<text x="208.3" y="114">MGND</text>
<text x="215.9" y="116.9">arduino_shield.sch</text>
<text x="217.6" y="114.9">MGND</text>
<text x="10.4" y="135.6">C</text>
<text x="267.8" y="135.6">C</text>
<text x="10.4" y="185.6">D</text>
<text x="267.8" y="185.6">D</text>
<text x="35" y="205.5">1</text>
<text x="85" y="205.5">2</text>
<text x="135" y="205.5">3</text>
<text x="185" y="205.5">4</text>
<text x="235" y="205.5">5</text>
</g>
</svg>
